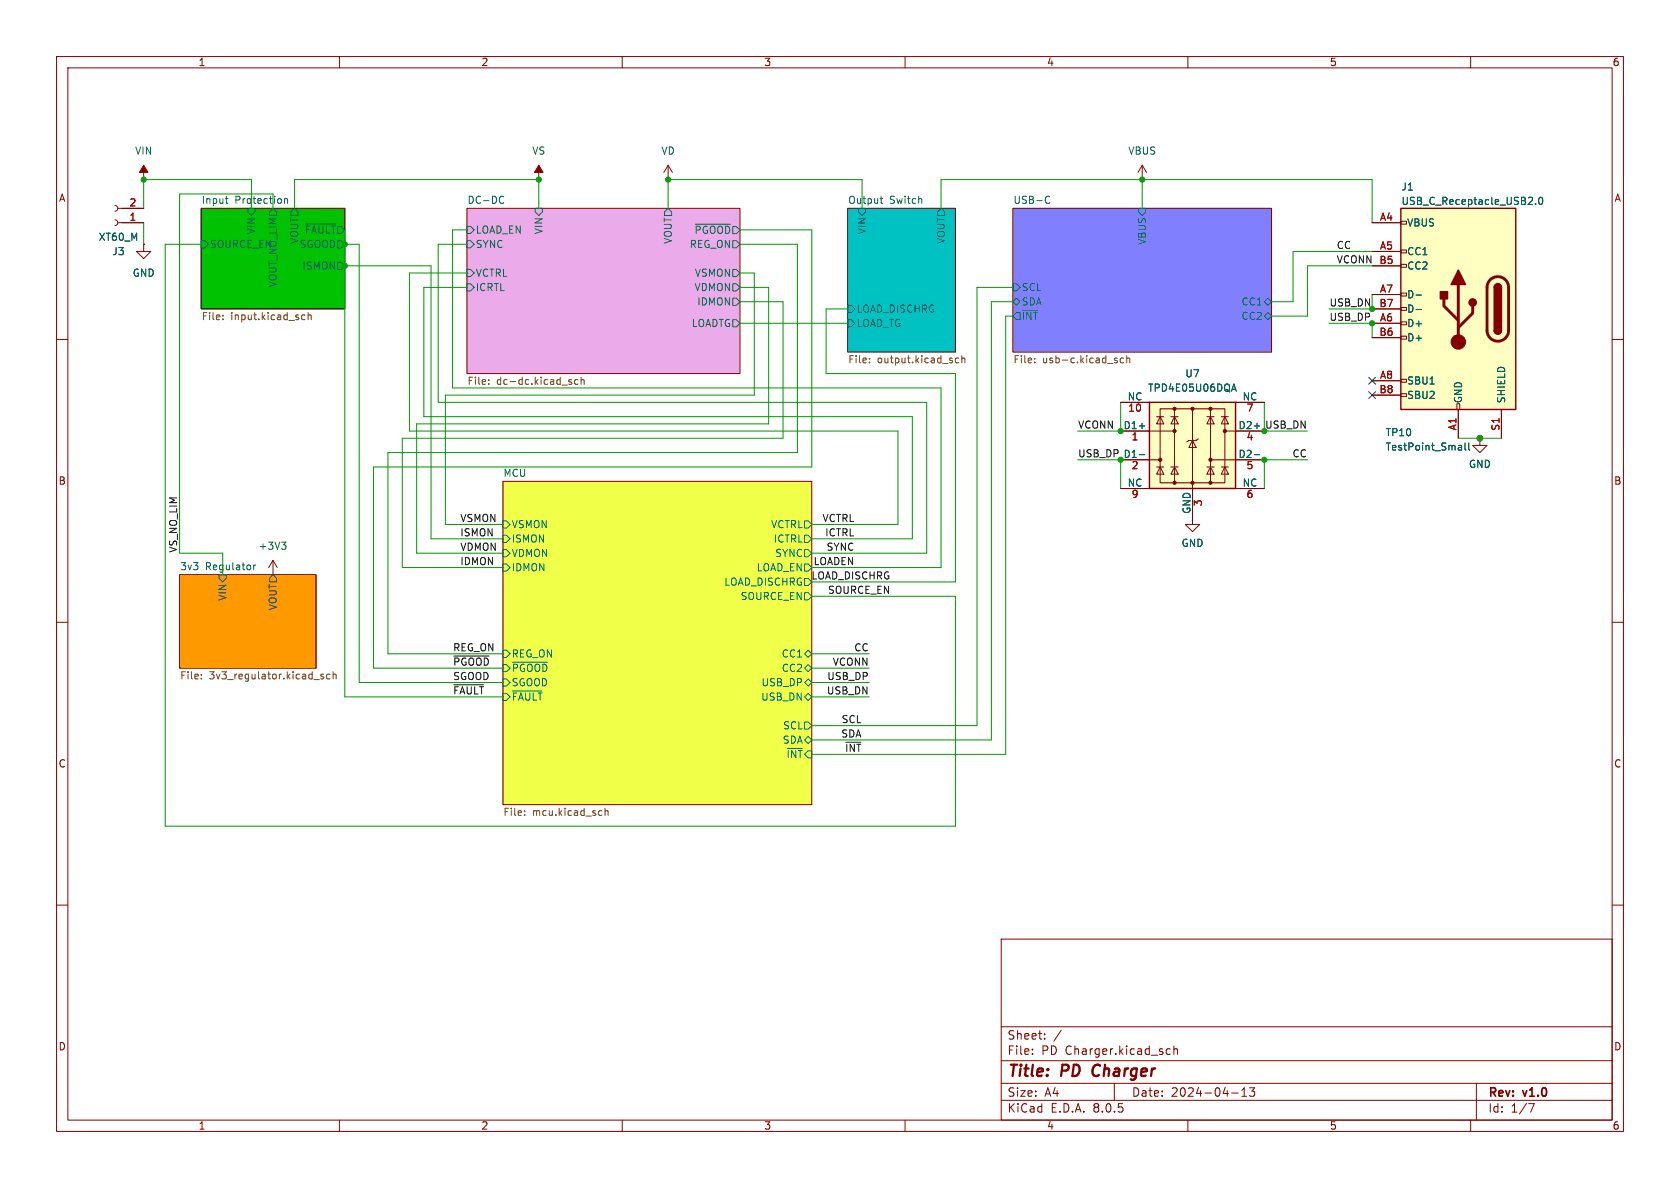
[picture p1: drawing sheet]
<svg xmlns="http://www.w3.org/2000/svg" width="297mm" height="210mm" viewBox="0 0 297 210" stroke-linecap="round" stroke-linejoin="round" font-family="sans-serif">
<g fill="none" stroke="#840000" stroke-width=".18">
<path d="M10 10h277v190h-277zM12 12h273v186h-273zM60 10v2M110 10v2M160 10v2M210 10v2M260 10v2M35.6 36.8h25.4v17.8h-25.4zM82.5 36.8h48.3v29.2h-48.3zM149.9 36.8h19v25.4h-19zM179.1 36.8h45.7v25.4h-45.7zM201.9 31.8h.1"/>
<path d="M201.9 29.2l-.7 1.3M201.9 29.2v2.6M201.9 29.2l.8 1.3M10 60h2M285 60h2M261.6 77.5v1.2h1.3l-1.3 1.3-1.3-1.3h1.3M88.9 85.1h54.6v57.1h-54.6zM210.8 91.4v1.3h1.3l-1.3 1.3-1.3-1.3h1.3M10 110h2M31.7 101.6h24.2v16.5h-24.2zM285 110h2M10 160h2"/>
<path d="M285 160h2M177 166h108v32h-108zM60 198v2M110 198v2M160 198v2M177 194.5h108M177 191.5h108M177 187.5h108M177 181.5h108M182.5 186.3v.1M182.5 185.5v.1M184.7 183.6v.1"/>
<path d="M184.7 182.8v.1M187.6 182.1l-1.3 2M197 191.5v3M206.3 186.3h.6M206.3 185.5h.6M207.5 185.5l.2-.1 .4 .1 .1 .9M207.5 184.9v1.5M210 198v2M217.7 193.2h1.2M219.5 193.8h.9M219.5 192.7l.5-.4v1.5M220.9 192.3h.9l-.5 .6 .4 .1v.7l-.2 .1h-.4l-.2-.1"/>
<path d="M260 198v2M261 191.5v6.5M270.2 195.1h1l-.6 1.5"/>
</g>
<path d="M193.4 188.5a1.27 1.27 0 0 0 0 1.6" fill="none" stroke="#840000" stroke-width=".4"/>
<path d="M179.1 36.8h45.7v25.4h-45.7z" fill="#8080ff" stroke="#8080ff" stroke-width=".18"/>
<path d="M82.5 36.8h48.3v29.2h-48.3z" fill="#ebabeb" stroke="#ebabeb" stroke-width=".18"/>
<path d="M88.9 85.1h54.6v57.1h-54.6z" fill="#f0ff48" stroke="#f0ff48" stroke-width=".18"/>
<path d="M31.7 101.6h24.2v16.5h-24.2z" fill="#f90" stroke="#f90" stroke-width=".18"/>
<path d="M35.6 36.8h25.4v17.8h-25.4z" fill="#00c200" stroke="#00c200" stroke-width=".18"/>
<path d="M149.9 36.8h19v25.4h-19z" fill="#00c2c2" stroke="#00c2c2" stroke-width=".18"/>
<g fill="none" stroke="#006464" stroke-width=".18">
<path d="M39.8 35.1h.5M40.1 35.9l.2 .1M43.8 36.8h1.3v.7l-.7 .6-.6-.6zM48.3 36.8l.6 .7v.6h-1.3v-.6zM50.3 35.2l.2-.1 .3 .1v.8M50.3 35.1v.9M52.1 36.8l.6 .7v.6h-1.3v-.6zM54 39.6h5.3M88.7 34.7l.4 .1M89.1 35.8l-.4 .2M94.6 36.8h1.3v.7l-.7 .6-.6-.6zM118.1 36.8l.6 .7v.6h-1.2v-.6z"/>
<path d="M122.9 39.6h6.2M151.8 36.8h1.2v.7l-.6 .6-.6-.6zM155.6 35.1h.5M155.8 34.7v1.1l.3 .2M166.4 36.8l.6 .7v.6h-1.3v-.6zM185 34.7h.3l.3 .1M185.6 35.8l-.3 .2-.3-.1M201.3 36.8h1.3v.7l-.7 .6-.6-.6zM35.6 42.5h.6l.6 .7-.6 .6h-.6zM59.7 46.4h.6l.7 .6-.7 .6h-.6zM59.7 42.5h.6l.7 .7-.7 .6h-.6zM82.5 40h.7l.6 .6-.6 .7h-.7z"/>
<path d="M82.5 42.5h.7l.6 .7-.6 .6h-.7zM82.5 47.6h.7l.6 .7-.6 .6h-.7zM82.5 50.2h.7l.6 .6-.6 .6h-.7zM129.5 42.5h.7l.6 .7-.6 .6h-.7zM129.5 47.6h.7l.6 .7-.6 .6h-.7zM129.5 56.5h.7l.6 .7-.6 .6h-.7zM129.5 52.7h.7l.6 .6-.6 .7h-.7zM129.5 50.2h.7l.6 .6-.6 .6h-.7zM149.9 56.5h.6l.6 .7-.6 .6h-.6zM149.9 54h.6l.6 .6-.6 .6h-.6zM179.1 53.3l.6-.6 .6 .6-.6 .7zM179.1 50.2h.6l.6 .6-.6 .6h-.6z"/>
<path d="M179.7 55.2h.6v1.3h-.6l-.6-.6zM223.5 55.9l.7-.7 .6 .7-.6 .6zM223.5 53.3l.7-.6 .6 .6-.6 .7zM44.9 99.9v.8M45.2 99.9l-.3 .2M88.9 97.2h.6l.7 .6-.7 .6h-.6zM88.9 92.1h.6l.7 .6-.7 .6h-.6zM88.9 94.6h.6l.7 .7-.7 .6h-.6zM88.9 99.7h.6l.7 .6-.7 .7h-.6zM142.2 94.6h.7l.6 .7-.6 .6h-.7zM142.2 97.2h.7l.6 .6-.6 .6h-.7zM142.2 92.1h.7l.6 .6-.6 .6h-.7z"/>
<path d="M142.2 99.7h.7l.6 .6-.6 .7h-.7zM38.7 101.6h1.3v.6l-.6 .7-.7-.7zM48.3 101.6l.6 .6v.7h-1.3v-.7zM88.9 114.9h.6l.7 .7-.7 .6h-.6zM88.9 117.5h.6l.7 .6-.7 .6h-.6zM90.6 117.1h6.2M142.2 115.6l.7-.7 .6 .7-.6 .6zM142.2 118.1l.7-.6 .6 .6-.6 .6zM142.2 102.2h.7l.6 .7-.6 .6h-.7zM142.2 104.8h.7l.6 .6-.6 .6h-.7zM88.9 120h.6l.7 .7-.7 .6h-.6zM88.9 122.6h.6l.7 .6-.7 .6h-.6z"/>
<path d="M90.6 122.1h5.2M142.2 130.8l.7-.6 .6 .6-.6 .6zM142.2 127.6h.7l.6 .7-.6 .6h-.7zM142.2 123.2l.7-.6 .6 .6-.6 .6zM142.2 120.7l.7-.7 .6 .7-.6 .6z"/>
</g>
<g fill="none" stroke="#725600" stroke-width=".18">
<path d="M39.4 56.4v.1M39.4 55.7v.2M53.4 56.5h.5M53.4 55.7h.5M54.5 55.8l.1-.1h.4v.8M54.5 55.2v1.3M86.4 67.8v.1M86.4 67.2v.1M100.9 67.5l.2 .2-.2 .2M100.9 67.1l.1 .1M102.2 67.2l-.4-.1-.2 .2 .1 .6h.5M102.7 67.2l.2-.1 .3 .1 .1 .7"/>
<path d="M102.7 66.7v1.2M153.7 64v.1M153.7 63.4v.1M169.5 63.4l-.4-.1-.2 .2 .1 .6h.5M170 63.4l.2-.1 .3 .1 .1 .7M170 62.9v1.2M182.9 64v.1M182.9 63.4v.1M197.4 63.7l.2 .2-.2 .2M197.4 63.3l.1 .1M198.6 63.4l-.3-.1-.3 .2 .2 .6h.4M199.2 63.4l.2-.1 .3 .1v.7"/>
<path d="M199.2 62.9v1.2M35.6 119.9v.1M35.6 119.2v.2M57.2 119.2h-.3l-.2 .2 .1 .1 .4 .2v.3h-.5M58.3 119.2h-.3l-.3 .2 .2 .6h.4M58.9 119.3l.2-.1h.3v.8M58.9 118.7v1.3M92.7 144v.1M92.7 143.4v.1M106.3 143.3l.1 .1M106.4 144.1h-.1M107 142.9v1.2"/>
<path d="M107 143.4l.1-.1 .3 .1 .1 .7"/>
</g>
<path d="M203.2 71.1h15.2v15.3h-15.2z" fill="#ffffc2"/>
<g fill="none" stroke="#840000" stroke-width=".18">
<path d="M20.3 36.3l.4 .2 .1 .3-.1 .4-.4 .1M20.3 38.9l.4 .1 .1 .4-.1 .3-.4 .2M20.8 36.8h4.6M20.8 39.4h4.6M25.4 31.8h.1M25.4 29.2v2.6M95.2 31.8h.1M95.2 29.2v2.6M118.1 31.8h.1M118.1 29.2l-.8 1.3M118.1 29.2v2.6M118.1 29.2l.8 1.3"/>
<path d="M25.4 43.2v1.3h1.3l-1.3 1.2-1.3-1.2h1.3M25.4 43.2h.1M198.1 76.2h9.5M198.1 71.1h5.1M204.5 73.7h1.2M205.1 72.3h11.4v13h-11.4zM205.1 73.7l.6 1.2h-1.2zM207 73.7h1.3M207.6 73.7l.7 1.2h-1.3zM207.6 72.3v13M210.8 77.9l.7 1.2h-1.3zM210.8 72.3v19.1"/>
<path d="M211.8 77.6l-.3 .3h-1.3l-.4 .2M213.4 73.7h1.2M214 73.7l.6 1.2h-1.2zM214 72.3v13M215.9 73.7h1.3M216.5 73.7l.7 1.2h-1.3zM216.5 76.2h7M218.4 71.1h5.1M261.6 77.5h.1M48.3 99.1l-.8 1.2M48.3 99.1v2.5M48.3 99.1l.7 1.2"/>
<path d="M198.1 81.3h7M198.1 86.4h5.1M204.5 82.6h1.2M205.1 82.6l.6 1.2h-1.2zM207 82.6h1.3M207.6 82.6l.7 1.2h-1.3zM213.4 82.6h1.2M214 82.6l.6 1.2h-1.2zM214 81.3h9.5M215.9 82.6h1.3M216.5 82.6l.7 1.2h-1.3zM218.4 86.4h5.1"/>
<path d="M48.3 101.6h.1"/>
<circle cx="261.6" cy="77.5" r=".51"/>
</g>
<path d="M203.2 71.1h15.2v15.3h-15.2z" fill="none" stroke="#840000" stroke-width=".25"/>
<g fill="#840000" stroke="#840000" stroke-width=".18">
<path d="M95.2 29.2l.8 1.3h-1.5z"/>
<path d="M25.4 29.2l.8 1.3h-1.6z"/>
<circle cx="205.1" cy="81.3" r=".28"/>
<circle cx="207.6" cy="85.3" r=".28"/>
<circle cx="207.6" cy="76.2" r=".28"/>
<circle cx="207.6" cy="72.3" r=".28"/>
<circle cx="210.8" cy="85.3" r=".28"/>
<circle cx="210.8" cy="72.3" r=".28"/>
<circle cx="214" cy="85.3" r=".28"/>
<circle cx="214" cy="81.3" r=".28"/>
<circle cx="214" cy="72.3" r=".28"/>
<circle cx="216.5" cy="76.2" r=".28"/>
</g>
<g fill="none" stroke="#006464" stroke-width=".18">
<path d="M201.4 75.3h1M217.8 68.8h.6M218.1 67.9l.5 1.3M221.7 75.3h1M258.2 78.7l.2 .2v.7M258.4 79.5l-.4 .1M258.4 79l-.4 .1M259 78.3v1.1l.2 .2M259.7 78.3v1.1l.1 .2M49.8 95.8h.8l-.5 .5M50.3 96.3l.3 .3v.3l-.3 .2M201.4 80.4h1"/>
<path d="M221.7 80.4h1"/>
</g>
<path d="M247.6 36.8h20.4v35.6h-20.4z" fill="#ffffc2"/>
<g fill="none" stroke="#840000" stroke-width=".18">
<path d="M21.6 39.4h3.8M21.6 36.8h3.8M242.6 39.4h5M247.6 39.1h1.1v.5h-1.1zM25.4 43.2h.1M242.6 44.5h5M242.6 57.2h5M242.6 52.1h5M242.6 47h5M242.6 59.7h5M242.6 54.6h5M247.6 59.4h1.1v.5h-1.1z"/>
<path d="M247.6 56.9h1.1v.5h-1.1zM247.6 54.4h1.1v.5h-1.1zM247.6 51.8h1.1v.5h-1.1zM247.6 46.7h1.1v.5h-1.1zM247.6 44.2h1.1v.5h-1.1zM198.1 76.2h5.1M198.1 71.1h5.1M218.4 76.2h5.1M218.4 71.1h5.1M242.6 67.3h5M242.6 69.9h5M247.6 69.6h1.1v.5h-1.1z"/>
<path d="M247.6 67.1h1.1v.5h-1.1zM257.6 71.4h.5v1h-.5zM257.8 72.4v5.1M261.6 77.5h.1M265.4 72.4v5.1M198.1 81.3h5.1M198.1 86.4h5.1M210.8 86.4v5M218.4 81.3h5.1M218.4 86.4h5.1"/>
</g>
<path d="M247.6 36.8h20.4v35.6h-20.4zM264.2 58.4a.64 .64 0 0 0 .6 .7 .64 .64 0 0 0 .6-.7M264.2 50.8a.64 .64 0 0 1 .6-.6 .64 .64 0 0 1 .6 .6" fill="none" stroke="#840000" stroke-width=".25"/>
<path d="M255.3 52.8v1.3l2.5 2.5M257.8 50.3v10.2M260.3 54.1v1.3l-2.5 2.5M263.4 49.5a1.91 1.91 0 0 1 2.1-.5 1.91 1.91 0 0 1 1.2 1.8v7.6a1.91 1.91 0 0 1-1.9 1.9 1.91 1.91 0 0 1-1.9-1.9v-7.7l.2-.7z" fill="none" stroke="#840000" stroke-width=".51"/>
<g fill="#840000" stroke="#840000" stroke-width=".25">
<path d="M264.2 58.4h1.2a.64 .64 0 0 1-.6 .7 .64 .64 0 0 1-.6-.7z"/>
<path d="M264.2 50.8h1.2v7.6h-1.2z"/>
<path d="M264.3 50.4a.64 .64 0 0 1 .7-.2 .64 .64 0 0 1 .4 .6h-1.2z"/>
<path d="M257.8 47.8l1.3 2.5h-2.6z"/>
<path d="M254.6 51.6h1.3v1.2h-1.3z"/>
<circle cx="260.3" cy="53.5" r=".63"/>
</g>
<circle cx="257.8" cy="60.5" r="1.27" fill="#840000" stroke="#840000" stroke-width=".18"/>
<g fill="none" stroke="#006464" stroke-width=".18">
<path d="M271.5 36v.1M272.1 35l.2-.1a.68 .68 0 0 1 .5 .6 .68 .68 0 0 1-.5 .6l-.2-.1-.1-.3zM250.3 52.2h1M250.3 54.7h1M201.4 75.3h1M217.8 68.8h.6M218.1 67.9l.5 1.3M221.7 75.3h1M258.2 78.7l.2 .2v.7M258.4 79.5l-.4 .1M258.4 79l-.4 .1M259 78.3v1.1l.2 .2"/>
<path d="M259.7 78.3v1.1l.1 .2M201.4 80.4h1M221.7 80.4h1"/>
</g>
<path d="M80.2 116h6.3M80.2 121.1h5.3" fill="none" stroke="#0f0f0f" stroke-width=".18"/>
<g fill="none" stroke="#009600" stroke-width=".18">
<path d="M25.4 36.8v-5h19v5M25.4 39.4v3.8M48.3 36.8v-2.5h-16.6v63.5h7.7v3.8M52.1 36.8v-5h43.1v5M118.1 36.8v-5h34.3v5M166.4 36.8v-5h76.2v7.6M201.9 31.8v5M35.6 43.2h-6.4v102.9h139.7v-40.7h-25.4M61 47h15.2v48.3h12.7M61 43.2h2.5v77.5h25.4M61 40.6v82.6h27.9M82.5 50.8h-7.6v22.9h86.4v21.6h-17.8"/>
<path d="M82.5 48.3h-10.1v27.9h86.3v16.5h-15.2M82.5 43.2h-5v27.9h86.3v26.7h-20.3M82.5 40.6h-2.5v28h86.4v31.7h-22.9M130.8 48.3h2.5v21.6h-54.6v22.8h10.2M130.8 40.6h12.7v42h-77.5v35.5h22.9M130.8 43.2h10.2v36.8h-72.4v35.6h20.3M130.8 53.3h7.6v24.2h-67.3v22.8h17.8M130.8 50.8h5.1v24.1h-62.2v22.9h15.2M130.8 57.2h19.1M149.9 54.6h-3.9v11.4h22.9v36.9h-25.4M179.1 50.8h-6.4v77.5h-29.2M179.1 55.9h-1.3v77.5h-34.3"/>
<path d="M179.1 53.3h-3.8v77.5h-31.8M234.9 57.2h7.7v2.5M242.6 52.1v2.5h-7.7M242.6 47h-11.5v8.9h-6.3M242.6 44.5h-14v8.8h-3.8M198.1 71.1v5.1h-7.6M223.5 71.1v5.1h7.6M257.8 77.5h7.6M190.5 81.3h7.6v5.1M231.1 81.3h-7.6v5.1M143.5 118.1h10.2M143.5 115.6h10.2"/>
<path d="M143.5 120.7h10.2M143.5 123.2h10.2"/>
</g>
<path d="M242 66.7l1.2 1.2M242 69.2l1.2 1.3M243.2 66.7l-1.2 1.2M243.2 69.2l-1.2 1.3" fill="none" stroke="#000084" stroke-width=".18"/>
<g fill="#009600" stroke="#009600" stroke-width=".18">
<circle cx="201.9" cy="31.8" r=".46"/>
<circle cx="118.1" cy="31.8" r=".46"/>
<circle cx="95.2" cy="31.8" r=".46"/>
<circle cx="198.1" cy="76.2" r=".46"/>
<circle cx="223.5" cy="81.3" r=".46"/>
<circle cx="223.5" cy="76.2" r=".46"/>
<circle cx="61" cy="43.2" r=".46"/>
<circle cx="25.4" cy="31.8" r=".46"/>
<circle cx="61" cy="47" r=".46"/>
<circle cx="242.6" cy="57.2" r=".46"/>
<circle cx="242.6" cy="54.6" r=".46"/>
<circle cx="261.6" cy="77.5" r=".46"/>
</g>
<g font-size="2.8" fill="#840000">
<text x="178" y="190.9">Title:</text>
<text x="187.7" y="190.9">PD</text>
<text x="194" y="190.9">Charger</text>
</g>
<g font-size="2.1" fill="#840000">
<text x="178" y="184">Sheet:</text>
<text x="178" y="186.7">File:</text>
<text x="184.1" y="186.7">PD Charger.kicad_sch</text>
<text x="178" y="196.9">KiCad</text>
<text x="178" y="194.1">Size:</text>
<text x="184.7" y="194.1">A4</text>
<text x="185.7" y="196.9">E.D.A.</text>
<text x="193.3" y="196.9">8.0.5</text>
<text x="200" y="194.1">Date:</text>
<text x="207" y="194.1">2024-04-13</text>
<text x="263" y="194.3">Rev:</text>
<text x="263" y="196.9">Id:</text>
<text x="267.1" y="196.9">1/7</text>
<text x="269.4" y="194.3">v1.0</text>
</g>
<g font-size="1.8" fill="#840000">
<text x="35" y="11.9">1</text>
<text x="85" y="11.9">2</text>
<text x="135" y="11.9">3</text>
<text x="185" y="11.9">4</text>
<text x="235" y="11.9">5</text>
<text x="285" y="11.9">6</text>
<text x="10.3" y="35.9">A</text>
<text x="285.3" y="35.9">A</text>
<text x="10.3" y="85.9">B</text>
<text x="285.3" y="85.9">B</text>
<text x="10.3" y="135.9">C</text>
<text x="285.3" y="135.9">C</text>
<text x="10.3" y="185.9">D</text>
<text x="285.3" y="185.9">D</text>
<text x="35" y="199.9">1</text>
<text x="85" y="199.9">2</text>
<text x="135" y="199.9">3</text>
<text x="185" y="199.9">4</text>
<text x="235" y="199.9">5</text>
<text x="285" y="199.9">6</text>
</g>
<g font-size="1.8" fill="#006464">
<text x="23.8" y="27.5">VIN</text>
<text x="94" y="27.5">VS</text>
<text x="116.8" y="27.5">VD</text>
<text x="199.4" y="27.5">VBUS</text>
<text x="247.7" y="33.9">J1</text>
<text x="35.6" y="36.1">Input</text>
<text x="41.5" y="36.1">Protection</text>
<text x="45.3" y="41.5" transform="rotate(-90 45.3 41.5)">VIN</text>
<text x="53.8" y="41.5">~{FAULT}</text>
<text x="82.5" y="36.1">DC-DC</text>
<text x="84" y="41.5">LOAD_EN</text>
<text x="96.1" y="41.5" transform="rotate(-90 96.1 41.5)">VIN</text>
<text x="122.7" y="41.5">~{PGOOD}</text>
<text x="149.9" y="36.1">Output</text>
<text x="153.3" y="41.5" transform="rotate(-90 153.3 41.5)">VIN</text>
<text x="157.3" y="36.1">Switch</text>
<text x="179.1" y="36.1">USB-C</text>
<text x="247.7" y="36.4">USB_C_Receptacle_USB2.0</text>
<text x="248.7" y="40.2">VBUS</text>
<text x="17.3" y="42.8">XT60_M</text>
<text x="19.8" y="45.3">J3</text>
<text x="37" y="44">SOURCE_EN</text>
<text x="52.9" y="44">SGOOD</text>
<text x="52.9" y="43.2" transform="rotate(-90 52.9 43.2)">VOUT</text>
<text x="53.4" y="47.9">ISMON</text>
<text x="84" y="44">SYNC</text>
<text x="119" y="43.2" transform="rotate(-90 119 43.2)">VOUT</text>
<text x="121.8" y="44">REG_ON</text>
<text x="167.2" y="43.2" transform="rotate(-90 167.2 43.2)">VOUT</text>
<text x="202.8" y="43.4" transform="rotate(-90 202.8 43.4)">VBUS</text>
<text x="248.7" y="45.3">CC1</text>
<text x="248.7" y="47.9">CC2</text>
<text x="23.4" y="49.1">GND</text>
<text x="49.1" y="50.9" transform="rotate(-90 49.1 50.9)">VOUT_NO_LIM</text>
<text x="84" y="49.1">VCTRL</text>
<text x="84" y="51.7">ICRTL</text>
<text x="122.7" y="51.7">VDMON</text>
<text x="122.7" y="49.1">VSMON</text>
<text x="180.5" y="51.7">SCL</text>
<text x="248.7" y="52.9">D-</text>
<text x="122.2" y="58">LOADTG</text>
<text x="123.2" y="54.2">IDMON</text>
<text x="151.3" y="58">LOAD_TG</text>
<text x="151.3" y="55.5">LOAD_DISCHRG</text>
<text x="180.5" y="56.7">~{INT}</text>
<text x="180.5" y="54.2">SDA</text>
<text x="219.4" y="56.7">CC2</text>
<text x="219.4" y="54.2">CC1</text>
<text x="248.7" y="58">D+</text>
<text x="248.7" y="55.5">D-</text>
<text x="248.7" y="60.6">D+</text>
<text x="199.3" y="70.9">NC</text>
<text x="202.9" y="69.4">TPD4E05U06DQA</text>
<text x="209.4" y="66.9">U7</text>
<text x="219.6" y="70.9">NC</text>
<text x="248.7" y="68.2">SBU1</text>
<text x="248.7" y="70.7">SBU2</text>
<text x="258.7" y="71.4" transform="rotate(-90 258.7 71.4)">GND</text>
<text x="266.3" y="71.4" transform="rotate(-90 266.3 71.4)">SHIELD</text>
<text x="198.5" y="75.9">D1+</text>
<text x="218.9" y="75.9">D2+</text>
<text x="244.9" y="77.3">TP10</text>
<text x="198.5" y="81">D1-</text>
<text x="218.9" y="81">D2-</text>
<text x="244.9" y="79.9">TestPoint_Small</text>
<text x="259.6" y="82.9">GND</text>
<text x="88.9" y="84.4">MCU</text>
<text x="199.3" y="86.1">NC</text>
<text x="219.6" y="86.1">NC</text>
<text x="90.4" y="93.6">VSMON</text>
<text x="136.2" y="93.6">VCTRL</text>
<text x="210.6" y="90.9" transform="rotate(-90 210.6 90.9)">GND</text>
<text x="31.7" y="100.9">3v3</text>
<text x="36.3" y="100.9">Regulator</text>
<text x="45.6" y="97.4">+3V3</text>
<text x="90.4" y="98.7">VDMON</text>
<text x="90.4" y="96.1">ISMON</text>
<text x="90.4" y="101.2">IDMON</text>
<text x="133.7" y="101.2">LOAD_EN</text>
<text x="136.7" y="96.1">ICTRL</text>
<text x="136.9" y="98.7">SYNC</text>
<text x="208.8" y="96.9">GND</text>
<text x="40.2" y="106.3" transform="rotate(-90 40.2 106.3)">VIN</text>
<text x="49.1" y="108" transform="rotate(-90 49.1 108)">VOUT</text>
<text x="127.9" y="103.7">LOAD_DISCHRG</text>
<text x="130.8" y="106.3">SOURCE_EN</text>
<text x="90.4" y="116.4">REG_ON</text>
<text x="90.4" y="119">~{PGOOD}</text>
<text x="138.1" y="116.4">CC1</text>
<text x="138.1" y="119">CC2</text>
<text x="90.4" y="121.5">SGOOD</text>
<text x="90.4" y="124.1">~{FAULT}</text>
<text x="134.5" y="124.1">USB_DN</text>
<text x="134.5" y="121.5">USB_DP</text>
<text x="138.3" y="131.7">SDA</text>
<text x="138.3" y="129.1">SCL</text>
<text x="138.9" y="134.2">~{INT}</text>
</g>
<g font-size="1.8" fill="#a90000">
<text x="22.8" y="39.1">1</text>
<text x="22.8" y="36.6">2</text>
<text x="243.9" y="39.1">A4</text>
<text x="243.8" y="46.7">B5</text>
<text x="243.9" y="44.2">A5</text>
<text x="243.9" y="51.8">A7</text>
<text x="243.8" y="59.4">B6</text>
<text x="243.8" y="54.4">B7</text>
<text x="243.9" y="56.9">A6</text>
<text x="243.8" y="69.6">B8</text>
<text x="243.9" y="67.1">A8</text>
<text x="199.3" y="73.1">10</text>
<text x="220.3" y="73.1">7</text>
<text x="257.6" y="76.2" transform="rotate(-90 257.6 76.2)">A1</text>
<text x="265.2" y="76.2" transform="rotate(-90 265.2 76.2)">S1</text>
<text x="200" y="78.2">1</text>
<text x="200" y="83.3">2</text>
<text x="220.3" y="78.2">4</text>
<text x="220.3" y="83.3">5</text>
<text x="200" y="88.3">9</text>
<text x="212.8" y="89.6" transform="rotate(-90 212.8 89.6)">3</text>
<text x="220.3" y="88.3">6</text>
</g>
<g font-size="1.8" fill="#0f0f0f">
<text x="236.2" y="44.1">CC</text>
<text x="236.2" y="46.6">VCONN B5</text>
<text x="234.9" y="56.8">USB_DP</text>
<text x="234.9" y="54.3">USB_DN</text>
<text x="190.5" y="75.9">VCONN</text>
<text x="223.6" y="75.9">USB_DN</text>
<text x="228.4" y="80.9">CC</text>
<text x="81.3" y="94.9">ISMON</text>
<text x="81.3" y="92.4">VSMON</text>
<text x="145.3" y="92.4">VCTRL</text>
<text x="145.8" y="94.9">ICTRL</text>
<text x="31.4" y="97.8" transform="rotate(-90 31.4 97.8)">VS_NO_LIM</text>
<text x="81.3" y="100">IDMON</text>
<text x="81.3" y="97.4">VDMON</text>
<text x="143.7" y="100">LOADEN</text>
<text x="146" y="97.4">SYNC</text>
<text x="143.4" y="102.5">LOAD_DISCHRG</text>
<text x="146.3" y="105.1">SOURCE_EN</text>
<text x="80" y="115.2">REG_ON</text>
<text x="80" y="117.8">~{PGOOD}</text>
<text x="147.1" y="117.8">VCONN</text>
<text x="150.9" y="115.2">CC</text>
<text x="80" y="120.3">SGOOD</text>
<text x="80" y="122.8">~{FAULT}</text>
<text x="146.1" y="122.8">USB_DN</text>
<text x="146.1" y="120.3">USB_DP</text>
<text x="148.6" y="130.5">SDA</text>
<text x="148.7" y="127.9">SCL</text>
<text x="149.3" y="133">~{INT}</text>
</g>
<g font-size="1.8" fill="#725600">
<text x="35.6" y="56.9">File:</text>
<text x="40.8" y="56.9">input.kicad_sch</text>
<text x="149.9" y="64.5">File:</text>
<text x="155.1" y="64.5">output.kicad_sch</text>
<text x="179.1" y="64.5">File:</text>
<text x="184.3" y="64.5">usb-c.kicad_sch</text>
<text x="82.5" y="68.4">File:</text>
<text x="87.8" y="68.4">dc-dc.kicad_sch</text>
<text x="31.7" y="120.4">File:</text>
<text x="37" y="120.4">3v3_regulator.kicad_sch</text>
<text x="88.9" y="144.6">File:</text>
<text x="94.1" y="144.6">mcu.kicad_sch</text>
</g>
<text font-size="1.8" fill="#009600" x="190.5" y="80.9">USB_DP D1-</text>
</svg>
